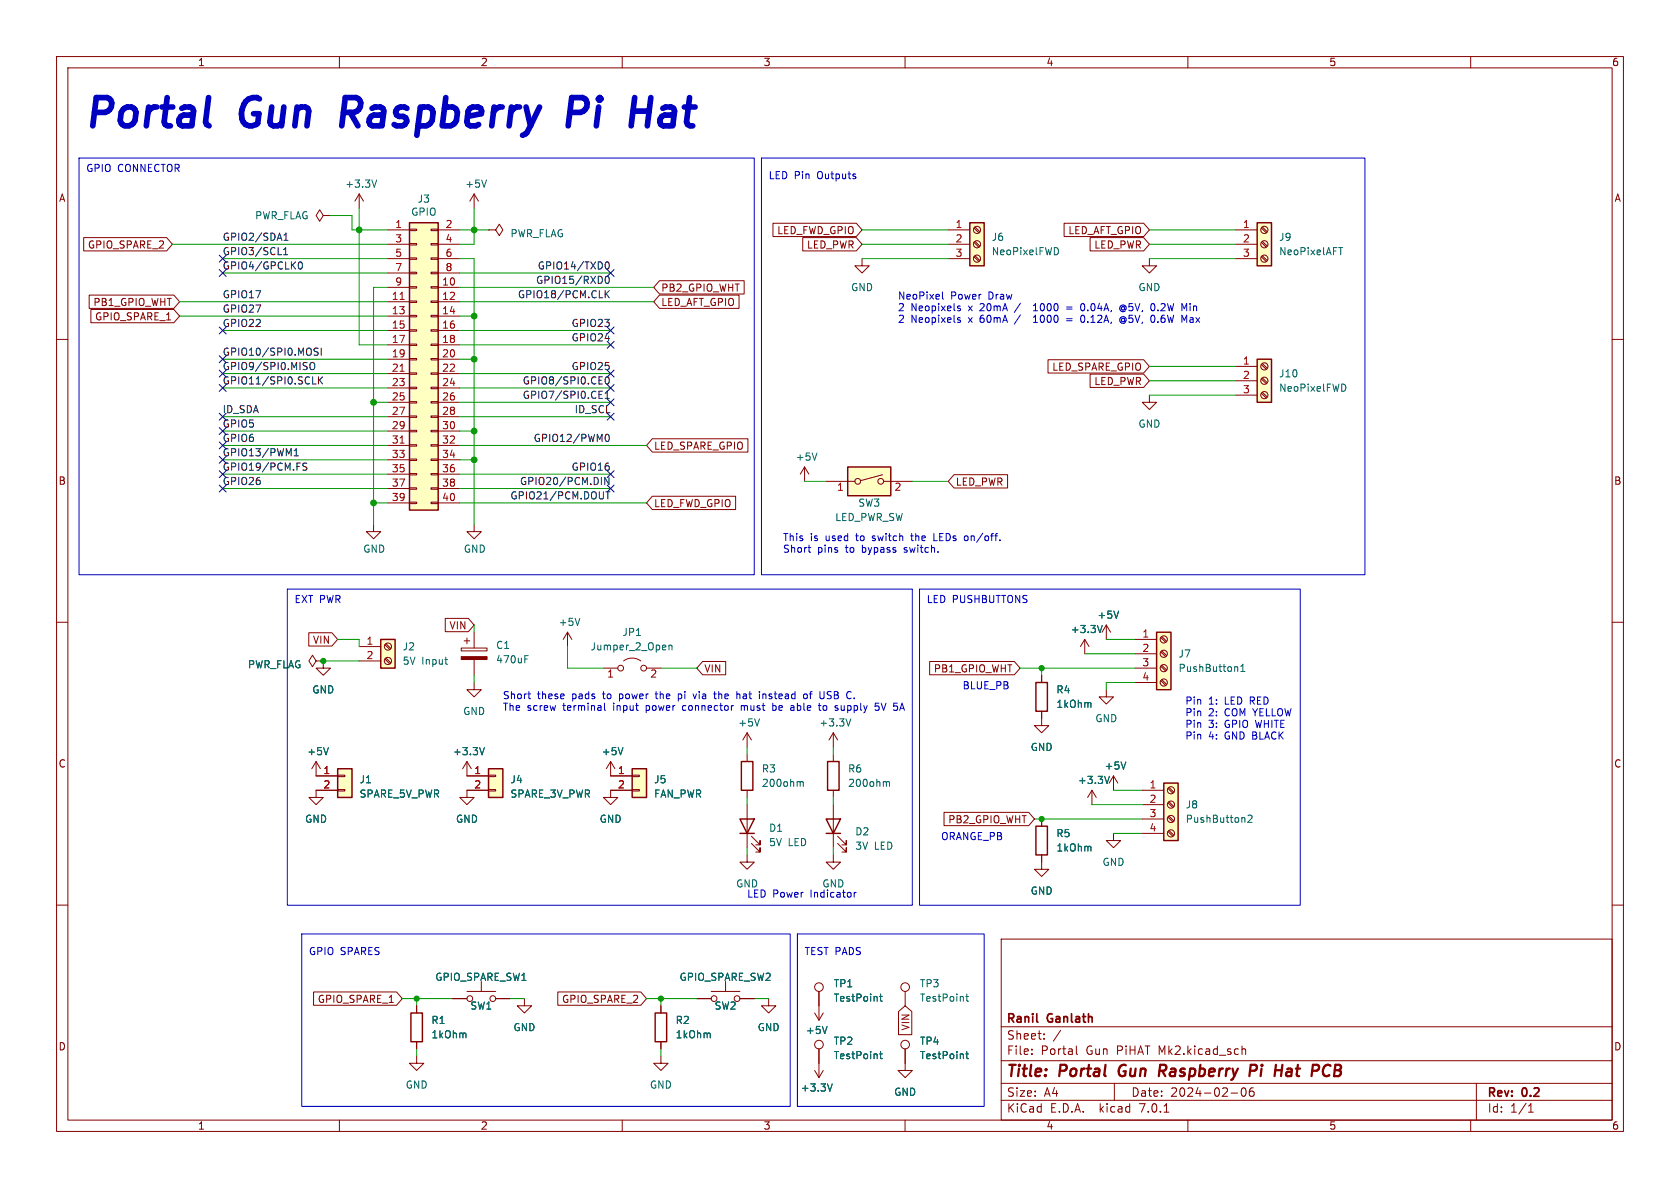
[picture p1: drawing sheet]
<svg xmlns="http://www.w3.org/2000/svg" width="297mm" height="210mm" viewBox="0 0 297 210" stroke-linecap="round" stroke-linejoin="round" font-family="sans-serif">
<g fill="none" stroke="#840000" stroke-width=".18">
<path d="M10 10h277v190h-277zM12 12h273v186h-273zM60 10v2M110 10v2M160 10v2M210 10v2M260 10v2M57.1 38.1l-.6-1-.6 1 .6 1 .6-1h1.3M58.4 38.1h.1M63.5 34.3l-.8 1.3M63.5 34.3v2.5M63.5 34.3l.8 1.3"/>
<path d="M83.8 34.3l-.7 1.3M83.8 34.3v2.5M83.8 34.3l.8 1.3M136.7 39.5h14.7l1 1.1-1 1.2h-14.7zM188.1 39.5h14.1l1 1.1-1 1.2h-14.1zM10 60h2M14.8 42h14.7l1 1.2-1 1.2h-14.7zM15.8 52.2h14.9l1 1.1-1 1.2h-14.9zM16.1 54.7h14.6l1 1.2-1 1.2h-14.6zM68.6 40.6h3.8M68.6 43.2h3.8M68.6 45.7h3.8"/>
<path d="M68.6 50.8h3.8M68.6 53.3h3.8M68.6 55.9h3.8M68.6 58.4h3.8M68.6 48.3h3.8M72.4 58.3h1.3v.2h-1.3zM72.4 55.8h1.3v.2h-1.3zM72.4 53.2h1.3v.3h-1.3zM72.4 50.7h1.3v.2h-1.3zM72.4 48.1h1.3v.3h-1.3zM72.4 45.6h1.3v.2h-1.3zM72.4 43.1h1.3v.2h-1.3z"/>
<path d="M72.4 40.5h1.3v.3h-1.3zM76.2 58.3h1.3v.2h-1.3zM76.2 55.8h1.3v.2h-1.3zM76.2 53.2h1.3v.3h-1.3zM76.2 50.7h1.3v.2h-1.3zM76.2 48.1h1.3v.3h-1.3zM76.2 45.6h1.3v.2h-1.3zM76.2 43.1h1.3v.2h-1.3zM76.2 40.5h1.3v.3h-1.3zM77.5 40.6h3.8M77.5 43.2h3.8M77.5 45.7h3.8"/>
<path d="M77.5 50.8h3.8M77.5 53.3h3.8M77.5 55.9h3.8M77.5 58.4h3.8M77.5 48.3h3.8M86.4 40.6h1.2l.7-1 .6 1-.6 1.1-.7-1.1M86.4 40.6h.1M116.6 52.2h14.1v2.3h-14.1l-1-1.2zM116.6 49.6h15v2.4h-15l-1-1.2zM141.9 42h9.5l1 1.2-1 1.2h-9.5zM152.4 45.7v1.3h1.3l-1.3 1.3-1.3-1.3h1.3M167.6 40.6h3.8"/>
<path d="M167.6 43.2h3.8M167.6 45.7h3.8M172.2 45.4l.9 .8M172.2 42.8l.9 .9M172.2 40.3l.9 .8M172.4 45.2l.8 .9M172.4 42.7l.8 .8M172.4 40.1l.8 .9M192.7 42h9.5l1 1.2-1 1.2h-9.5zM203.2 45.7v1.3h1.3l-1.3 1.3-1.3-1.3h1.3M218.4 40.6h3.8M218.4 43.2h3.8"/>
<path d="M218.4 45.7h3.8M223 45.4l.9 .8M223 42.8l.9 .9M223 40.3l.9 .8M223.2 45.2l.8 .9M223.2 42.7l.8 .8M223.2 40.1l.8 .9M285 60h2M68.6 61h3.8M68.6 63.5h3.8M68.6 66h3.8M68.6 68.6h3.8"/>
<path d="M68.6 71.1h3.8M68.6 73.7h3.8M68.6 76.2h3.8M68.6 78.7h3.8M72.4 78.6h1.3v.3h-1.3zM72.4 76.1h1.3v.2h-1.3zM72.4 73.5h1.3v.3h-1.3zM72.4 71h1.3v.2h-1.3zM72.4 68.5h1.3v.2h-1.3zM72.4 65.9h1.3v.3h-1.3zM72.4 63.4h1.3v.2h-1.3zM72.4 60.8h1.3v.3h-1.3z"/>
<path d="M76.2 78.6h1.3v.3h-1.3zM76.2 76.1h1.3v.2h-1.3zM76.2 73.5h1.3v.3h-1.3zM76.2 71h1.3v.2h-1.3zM76.2 68.5h1.3v.2h-1.3zM76.2 65.9h1.3v.3h-1.3zM76.2 63.4h1.3v.2h-1.3zM76.2 60.8h1.3v.3h-1.3zM77.5 61h3.8M77.5 63.5h3.8M77.5 66h3.8M77.5 68.6h3.8"/>
<path d="M77.5 71.1h3.8M77.5 73.7h3.8M77.5 76.2h3.8M77.5 78.7h3.8M115.3 77.6h16.9v2.3h-16.9l-1-1.2zM185.3 63.6h16.9l1 1.2-1 1.1h-16.9zM192.7 66.1h9.5l1 1.2-1 1.2h-9.5zM203.2 69.9v1.2h1.3l-1.3 1.3-1.3-1.3h1.3M218.4 64.8h3.8M218.4 67.3h3.8M218.4 69.9h3.8M223 69.5l.9 .9"/>
<path d="M223 67l.9 .8M223 64.4l.9 .9M223.2 69.3l.8 .9M223.2 66.8l.8 .8M223.2 64.3l.8 .8M66 92.7v1.3h1.3l-1.3 1.3-1.2-1.3h1.2M68.6 81.3h3.8M68.6 83.8h3.8M68.6 86.4h3.8M68.6 88.9h3.8M72.4 88.8h1.3v.2h-1.3zM72.4 86.2h1.3v.3h-1.3z"/>
<path d="M72.4 83.7h1.3v.2h-1.3zM72.4 81.2h1.3v.2h-1.3zM76.2 88.8h1.3v.2h-1.3zM76.2 86.2h1.3v.3h-1.3zM76.2 83.7h1.3v.2h-1.3zM76.2 81.2h1.3v.2h-1.3zM77.5 81.3h3.8M77.5 83.8h3.8M77.5 86.4h3.8M77.5 88.9h3.8M83.8 92.7v1.3h1.3l-1.3 1.3-1.3-1.3h1.3M115.3 87.7h14.7v2.4h-14.7l-1-1.2z"/>
<path d="M142.2 82.6l-.7 1.2M142.2 82.6v2.5M142.2 82.6l.8 1.2M146 85.1h5.1M156 83.9l-3.9 1.1M156.2 85.1h5.1M168.7 83.9h9.4v2.4h-9.4l-1.1-1.2zM10 110h2M54.6 111.9h4.1l1 1.1-1 1.2h-4.1zM55.9 116.8l-.7-1-.6 1 .6 1.1 .7-1.1h1.2M57.1 116.8h.1M57.1 116.8v1.3h1.3l-1.3 1.3-1.2-1.3h1.2"/>
<path d="M63.5 114.3h3.8M63.5 116.8h3.8M68 116.5l.9 .8M68 114l.9 .8M68.2 116.3l.9 .9M68.2 113.8l.9 .8M78.7 109.3h4.1l1 1.2-1 1.2h-4.1zM81.5 114.6h4.6v.5h-4.6zM82 113.3h1.1M82.5 112.8v1M83.8 111.8v2.8M83.8 116.6v2.8"/>
<path d="M100.3 111.8l-.7 1.2M100.3 111.8v2.5M100.3 111.8l.8 1.2M106.7 118.1h2.5M110.2 116.8a2.54 2.54 0 0 1 3.1 0M114.3 118.1h2.5M124.2 116.9h4.1v2.4h-4.1l-1-1.2zM164.4 116.9h14.9l1 1.2-1 1.2h-14.9zM184.1 119.4v1.3M191.8 113l-.8 1.3M191.8 113v2.6M191.8 113l.7 1.3"/>
<path d="M195.6 110.5l-.8 1.3M195.6 110.5v2.5M195.6 110.5l.7 1.3M200.7 118.1h3.8M200.7 113h3.8M200.7 115.6h3.8M205.2 117.8l.9 .8M205.2 115.2l.9 .9M205.2 112.7l.9 .8M205.4 117.6l.8 .8M205.4 115.1l.8 .8M205.4 112.5l.8 .9"/>
<path d="M285 110h2M55.9 134.6l-.8 1.3M55.9 134.6v2.6h3.8M55.9 134.6l.7 1.3M59.7 139.6h1.3v.2h-1.3zM59.7 137h1.3v.3h-1.3zM59.7 139.7h-3.8v1.3h1.2l-1.2 1.2-1.3-1.2h1.3M82.5 134.6v2.6h3.9M82.5 134.6l-.7 1.3M82.5 134.6l.8 1.3M83.8 120.7v1.2h1.3l-1.3 1.3-1.3-1.3h1.3M86.4 139.6h1.2v.2h-1.2z"/>
<path d="M86.4 137h1.2v.3h-1.2zM86.4 139.7h-3.9v1.3h1.3l-1.3 1.2-1.2-1.2h1.2M107.9 134.6v2.6h3.9M107.9 134.6l-.7 1.3M107.9 134.6l.8 1.3M111.8 139.6h1.2v.2h-1.2zM111.8 137h1.2v.3h-1.2zM111.8 139.7h-3.9v1.3h1.3l-1.3 1.2-1.2-1.2h1.2M132.1 129.5v2.6M132.1 133.4v1.2M132.1 139.7v1.3M132.1 129.5l-.8 1.3"/>
<path d="M132.1 129.5l.7 1.3M147.3 129.5l-.7 1.3M147.3 129.5v2.6M147.3 133.4v1.2M147.3 139.7v1.3M147.3 129.5l.8 1.3M184.1 125.7v2.6h1.3l-1.3 1.2-1.2-1.2h1.2M193 139.7l-.7 1.3M193 139.7v2.5M193 139.7l.8 1.3M195.6 121.9v1.3h1.2l-1.2 1.3-1.3-1.3h1.3M196.8 137.2l-.7 1.2"/>
<path d="M196.8 137.2v2.5M196.8 137.2l.8 1.2M200.7 120.7h3.8M201.9 139.7h3.8M205.2 120.3l.9 .9M205.4 120.1l.8 .9M206.5 139.4l.8 .8M206.7 139.2l.8 .8M10 160h2M132.1 151.1v1.3h1.2l-1.2 1.3-1.3-1.3h1.3M132.1 142.2v7.7M132.8 149.1l1.6 1.5v-.7v.7h-.8"/>
<path d="M132.8 147.8l1.6 1.6v-.8v.8h-.8M147.3 151.1v1.3h1.3l-1.3 1.3-1.3-1.3h1.3M147.3 142.2v7.7M148.1 149.1l1.5 1.5v-.7v.7h-.8M148.1 147.8l1.5 1.6v-.8v.8h-.8M166.9 143.6h15l1 1.2-1 1.2h-15zM184.1 151.1v2.6h1.3l-1.3 1.2-1.2-1.2h1.2M184.1 144.8v1.3M196.8 147.3v1.3h1.3l-1.3 1.3-1.2-1.3h1.2M201.9 142.2h3.8M201.9 144.8h3.8M201.9 147.3h3.8"/>
<path d="M206.5 147l.8 .8M206.5 144.4l.8 .9M206.5 141.9l.8 .8M206.7 146.8l.8 .9M206.7 144.3l.8 .8M206.7 141.7l.8 .9M285 160h2M55.4 175.4h14.7l1 1.1-1 1.2h-14.7zM73.7 177.8v1.3M80 176.5h2.5M82.5 175.3h5.1M85.1 173.5v1.8"/>
<path d="M87.6 176.5h2.6M92.7 176.5v1.3h1.3l-1.3 1.3-1.3-1.3h1.3M98.6 175.4h14.7l1 1.1-1 1.2h-14.7zM116.8 177.8v1.3M123.2 176.5h2.5M125.7 175.3h5.1M128.3 173.5v1.8M130.8 176.5h2.5M135.9 176.5v1.3h1.3l-1.3 1.3-1.3-1.3h1.3M144 179.1l.8 1.2M144.8 175.3v5M145.5 179.1l-.7 1.2"/>
<path d="M158.8 178.8l1.2-1 1.2 1v4.1h-2.4zM160 175.3v2.5M177 166h108v32h-108zM60 198v2M73.7 186.7v1.3h1.2l-1.2 1.2-1.3-1.2h1.3M73.7 184.2v1.2M110 198v2M116.8 186.7v1.3h1.3l-1.3 1.2-1.2-1.2h1.2M116.8 184.2v1.2M144 189.2l.8 1.3M144.8 185.4v5.1M145.5 189.2l-.7 1.3"/>
<path d="M160 198v2M160 185.4v3.8h1.3l-1.3 1.3-1.3-1.3h1.3M177 194.5h108M177 191.5h108M177 187.5h108M177 181.5h108M182.4 186.3v.1M182.4 185.5v.1M184.6 183.6v.1M184.6 182.8v.1M190.3 184.9v1.3l.2 .2M197 191.5v3"/>
<path d="M205.8 196.6h.8M210 198v2M217.6 193.2h1.2M219.6 184.9v1.5M219.6 185.5l.2-.1 .3 .1 .1 .9M219.6 192.4a1 1 0 0 0 .2 1.4 .81 .81 0 0 0 .6-.6 .81 .81 0 0 0-.3-.8M221.6 192.3a.59 .59 0 0 0-.7 .6v.6l.1 .2 .4 .1 .2-.1 .1-.5-.1-.3h-.5l-.2 .3M260 198v2M261 191.5v6.5M270.2 196.6h.9M270.2 195.5l.4-.4v1.5"/>
<circle cx="172.7" cy="45.7" r=".63"/>
<circle cx="172.7" cy="40.6" r=".63"/>
<circle cx="172.7" cy="43.2" r=".63"/>
<circle cx="223.5" cy="43.2" r=".63"/>
<circle cx="223.5" cy="40.6" r=".63"/>
<circle cx="223.5" cy="45.7" r=".63"/>
<circle cx="223.5" cy="69.8" r=".63"/>
<circle cx="223.5" cy="67.3" r=".63"/>
<circle cx="223.5" cy="64.8" r=".63"/>
<circle cx="151.6" cy="85.1" r=".51"/>
<circle cx="155.7" cy="85.1" r=".51"/>
<circle cx="68.6" cy="116.8" r=".63"/>
<circle cx="68.6" cy="114.3" r=".63"/>
<circle cx="109.7" cy="118.1" r=".51"/>
<circle cx="113.8" cy="118.1" r=".51"/>
<circle cx="205.7" cy="118.1" r=".63"/>
<circle cx="205.7" cy="113" r=".63"/>
<circle cx="205.7" cy="115.6" r=".63"/>
<circle cx="205.7" cy="120.6" r=".63"/>
<circle cx="207" cy="139.7" r=".63"/>
<circle cx="207" cy="147.3" r=".63"/>
<circle cx="207" cy="142.2" r=".63"/>
<circle cx="207" cy="144.8" r=".63"/>
<circle cx="83.1" cy="176.5" r=".51"/>
<circle cx="87.1" cy="176.5" r=".51"/>
<circle cx="126.2" cy="176.5" r=".51"/>
<circle cx="130.3" cy="176.5" r=".51"/>
<circle cx="144.8" cy="174.5" r=".76"/>
<circle cx="160" cy="174.5" r=".76"/>
<circle cx="144.8" cy="184.7" r=".76"/>
<circle cx="160" cy="184.7" r=".76"/>
</g>
<path d="M197.9 188.7a1.38 1.38 0 0 0 0 1.2M205 189.3h.7M205.9 188.2h-.8l-.2 2M221.1 188.2l1 .1M222.1 189.1l-.3 .2h-.8M226.7 188.2l-.2 2M234.4 188.3a1.11 1.11 0 0 0 0 1.9" fill="none" stroke="#840000" stroke-width=".4"/>
<g fill="#ffffc2" stroke="#ffffc2" stroke-width=".18">
<path d="M222.2 63.5h2.6v7.6h-2.6z"/>
<path d="M171.4 39.4h2.6v7.6h-2.6z"/>
<path d="M149.9 82.6h7.6v5h-7.6z"/>
<path d="M86.4 135.9h2.5v5.1h-2.5z"/>
<path d="M67.3 113h2.5v5.1h-2.5z"/>
<path d="M222.2 39.4h2.6v7.6h-2.6z"/>
<path d="M72.4 39.4h5.1v50.8h-5.1z"/>
<path d="M59.7 135.9h2.5v5.1h-2.5z"/>
<path d="M111.8 135.9h2.5v5.1h-2.5z"/>
<path d="M205.7 138.4h2.6v10.2h-2.6z"/>
<path d="M204.5 111.8h2.5v10.1h-2.5z"/>
</g>
<g fill="none" stroke="#840000" stroke-width=".25">
<path d="M72.4 39.4h5.1v50.8h-5.1zM171.4 39.4h2.6v7.6h-2.6zM222.2 39.4h2.6v7.6h-2.6zM222.2 63.5h2.6v7.6h-2.6zM149.9 82.6h7.6v5h-7.6zM67.3 113h2.5v5.1h-2.5zM204.5 111.8h2.5v10.1h-2.5zM59.7 135.9h2.5v5.1h-2.5zM86.4 135.9h2.5v5.1h-2.5zM111.8 135.9h2.5v5.1h-2.5zM131.1 134.6h2v5.1h-2zM146.3 134.6h2v5.1h-2z"/>
<path d="M183.1 120.7h2.1v5h-2.1zM205.7 138.4h2.6v10.2h-2.6zM130.8 144.8h2.5l-1.2 2.5zM130.8 147.3h2.5M146 144.8h2.6l-1.3 2.5zM146 147.3h2.6M183.1 146.1h2.1v5h-2.1zM72.6 179.1h2.1v5.1h-2.1zM115.8 179.1h2.1v5.1h-2.1z"/>
</g>
<g fill="none" stroke="#006464" stroke-width=".18">
<path d="M66.6 31.8l-.4 1.3M86 31.8l-.4 1.3M186.9 43.8l.2 .5-.2 .7M236.7 43.8h.7M237.7 68l.2 .4-.2 .7M144.4 80.1l-.4 1.3M78.6 116.6h.5M79 117.4h.1M92.8 115.9h.6M102.5 109.3l-.4 1.3M118.3 114v.9M118.3 114.2l.1-.2 .3 .1 .1 .8"/>
<path d="M194.9 110.6l-.5 1.2M197.8 108l-.5 1.3M218.6 117.9l.2 .1v.7M219.4 118.7h.7M219.4 117.8l.3-.4v1.3M58.1 132.2l-.5 1.2M85.6 132.2l-.4 1.2M110.1 132.2l-.4 1.2M134.3 127.1l-.5 1.2M141.5 138.4l.1-.2h.3l.1 .8M150.4 127.1l-.4 1.2M156.7 138.4l.2-.2h.3v.8"/>
<path d="M196.1 137.2l-.4 1.3M199 134.7l-.4 1.3M220.6 144.2l.5-.1 .3 .4-.8 .9h.8M155.5 176.1h.5M155.7 175.7v1.1l.3 .2M170.7 176.1h.5M170.9 175.7v1.1l.3 .2M146.2 181.4l-.4 1.3M147.1 191.6l-.4 1.3M155.5 186.3h.5M155.7 185.9v1.1l.3 .2M170.7 186.3h.5"/>
<path d="M170.9 185.9v1.1l.3 .2"/>
</g>
<path d="M81.5 116.1h4.6v.5h-4.6z" fill="#840000" stroke="#840000" stroke-width=".18"/>
<path d="M70.7 52.9h.8M70.7 65.6h.8M70.7 78.3h.8" fill="none" stroke="#a90000" stroke-width=".18"/>
<g fill="none" stroke="#0f0f0f" stroke-width=".18">
<path d="M50.1 45h.8M50.1 44.1l.4-.3v1.2M50.2 42.5h.7M50.2 41.6l.4-.4v1.3M52.8 46.5l.2-.2a.68 .68 0 0 1 .5 .6 .68 .68 0 0 1-.5 .7l-.2-.3M107 51.4v1.2M107.1 46.4l.2-.1a.68 .68 0 0 1 .4 .6 .68 .68 0 0 1-.4 .7l-.2-.2-.1-.3zM107.1 49l.2-.2a.68 .68 0 0 1 .4 .7 .68 .68 0 0 1-.4 .6l-.2-.1-.1-.4zM107.2 51.9l.5 .7M107.7 51.4l-.7 .7M52 79.7l.4-.4v1.3M54.9 64.3l.2-.2a.43 .43 0 0 1 .5 .4v.4a.42 .42 0 0 1-.4 .5 .42 .42 0 0 1-.4-.5z"/>
<path d="M55.3 67.9h.6M55.5 61.9l.7 .5-.2 .4-.5-.1M56.2 61.6l-.4-.1-.3 .3M56.3 66.6v1.3M56.5 67.2l.5 .7M56.8 61.5v1.3M57 66.6l-.7 .7M105.9 67.9h.6M105.9 66.6h.6M105.9 69.8h.4M105.9 70.4h.6M105.9 69.2h.6"/>
<path d="M107 70.4h.7M107 69.5l.3-.3v1.2M107.1 66.7l.2-.1a.68 .68 0 0 1 .4 .6 .68 .68 0 0 1-.4 .7l-.2-.1-.1-.4zM107.1 76.9l.2-.1a.68 .68 0 0 1 .4 .6 .68 .68 0 0 1-.4 .6l-.2-.1-.1-.3zM52 80.6h.7M54.2 81.9h-.4l-.2 .1v.3l.5 .3 .1 .3-.2 .2h-.5M107.1 86.9h.7M107.5 86.9v1.3M107.6 84.4v1.3l-.7-1.3v1.3"/>
</g>
<g fill="none" stroke="#0000c2" stroke-width=".18">
<path d="M14 27.9h119.3v73.7h-119.3zM134.6 27.9h106.7v73.7h-106.7zM151.3 31.2v.3M166.6 51.6v1.1l.2 .2M169.3 54.5l.5 .1v.2l-.2 .1h-.3M169.3 56.5l.5 .1v.2l-.2 .2-.3-.1M169.3 54.2h.5M169.3 56.2h.5M182.7 54.9h.7M182.7 57h.7M182.8 54h-.1M182.8 56l-.1 .1"/>
<path d="M188.6 54.3h.9M188.6 54.6h.9M188.6 56.3h.9M188.6 56.7h.9M191.3 53.7a.79 .79 0 0 0 0 1.2M191.3 55.7a.79 .79 0 0 0 0 1.3M198.5 54.2l-.3 .3 .3 .3M198.5 56.3l-.3 .2 .3 .4M198.5 53.9a.6 .6 0 0 0-.6 .6 .6 .6 0 0 0 .6 .6M198.5 56a.6 .6 0 0 0-.6 .6 .6 .6 0 0 0 .6 .6M208.9 53.7l.5 .9 .4-.9M208.9 55.7l.5 .9 .4-.9"/>
<path d="M142.8 96.8h.5M143.2 97.6h.1M170.6 94.8l-.1 .2 .1 .5M176.8 95.5v.1M50.8 104.1h110.5v55.9h-110.5zM162.6 104.1h67.3v55.9h-67.3zM93.3 122.7h.5M93.7 123.5h.1M106.9 124.3v1.1l.1 .2M122.5 122.7l.3 .8M126.2 122.7h.4M126.3 122.2v1.1l.2 .2"/>
<path d="M129.7 124.7l-.3 .1M130.3 122.2v1.3M130.6 122.7l-.3 .1M134.3 122.2v.2M134.3 122.7v.8M136.6 124.3v1.3M136.6 125.5l.1 .1M136.7 124.7l-.1 .1M140.2 124.7l-.4 .1M140.2 125.1h-.3l-.1 .2v.2l.4 .1M142.7 122.8l-.4-.1-.2 .2 .1 .6h.3l.2-.1M144.7 124.7h.4"/>
<path d="M144.8 124.3v1.1l.3 .2M145.7 122.2v1.1l-.1 .2h-.4M147.6 125.5h.5M147.7 124.8h.4M147.7 125.1l.4 .1M150.2 122.2l.3 .2M150.5 123.4l-.3 .1M154.7 125.5l.2 .1 .4-.1M155.4 124.3h-.6l-.1 .6 .2-.1h.4M151 157.7v.9M151.4 157.7l-.4 .3M53.3 165.1h86.4v30.5h-86.4z"/>
<path d="M141 165.1h33v30.5h-33z"/>
</g>
<path d="M100.7 19.9h2M103 17.2h-1.9l-.7 5M111.9 19.6h2.9M115.1 17.2l-.7 5" fill="none" stroke="#0000c2" stroke-width="1"/>
<g fill="none" stroke="#009600" stroke-width=".18">
<path d="M58.4 38.1h3.8v2.5h6.4M63.5 36.8v24.2h5.1M83.8 36.8v6.4h-2.5M30.5 43.2h38.1M31.7 53.3h36.9M31.7 55.9h36.9M39.4 45.7h29.2M39.4 48.3h29.2M39.4 58.4h29.2M68.6 50.8h-2.6v41.9M81.3 40.6h5.1M81.3 45.7h2.5v47"/>
<path d="M81.3 53.3h34.3M81.3 50.8h34.3M81.3 55.9h2.5M81.3 48.3h26.6M81.3 58.4h26.6M152.4 40.6h15.2M152.4 45.7h15.2M152.4 43.2h15.2M203.2 40.6h15.2M203.2 45.7h15.2M203.2 43.2h15.2M39.4 63.5h29.2"/>
<path d="M39.4 76.2h29.2M39.4 73.7h29.2M39.4 66h29.2M39.4 78.7h29.2M39.4 68.6h29.2M66 71.1h2.6M81.3 63.5h2.5M81.3 76.2h2.5M81.3 71.1h26.6M81.3 73.7h26.6M81.3 66h26.6M81.3 78.7h33"/>
<path d="M81.3 68.6h26.6M81.3 61h26.6M203.2 67.3h15.2M203.2 64.8h15.2M203.2 69.9h15.2M39.4 83.8h29.2M39.4 86.4h29.2M39.4 81.3h29.2M66 88.9h2.6M81.3 83.8h26.6M81.3 88.9h33M81.3 86.4h26.6"/>
<path d="M81.3 81.3h2.5M142.2 85.1h3.8M161.3 85.1h6.3M57.1 116.8h6.4M59.7 113h3.8v1.3M83.8 110.5v1.3M83.8 119.4v1.3M100.3 114.3v3.8h6.4M116.8 118.1h6.4M180.3 118.1h20.4M184.1 118.1v1.3M191.8 115.6h8.9"/>
<path d="M195.6 113h5.1M132.1 132.1v1.3M147.3 132.1v1.3M196.8 139.7h5.1M200.7 120.7h-5.1v1.2M132.1 141v1.2M132.1 149.9v1.2M147.3 141v1.2M147.3 149.9v1.2M182.9 144.8h19M193 142.2h8.9M196.8 147.3h5.1"/>
<path d="M71.1 176.5h8.9M73.7 176.5v1.3M90.2 176.5h2.5M114.3 176.5h8.9M116.8 176.5v1.3M133.3 176.5h2.6M73.7 185.4v1.3M116.8 185.4v1.3"/>
</g>
<g fill="none" stroke="#000084" stroke-width=".18">
<path d="M38.8 45.1l1.2 1.2M38.8 57.8l1.2 1.2M38.8 47.7l1.2 1.2M40 45.1l-1.2 1.2M40 57.8l-1.2 1.2M40 47.7l-1.2 1.2M107.3 47.7l1.3 1.2M107.3 57.8l1.3 1.2M108.6 47.7l-1.3 1.2M108.6 57.8l-1.3 1.2M38.8 62.9l1.2 1.2M38.8 68l1.2 1.2"/>
<path d="M38.8 65.4l1.2 1.2M38.8 75.6l1.2 1.2M38.8 73.1l1.2 1.2M38.8 78.1l1.2 1.2M40 62.9l-1.2 1.2M40 68l-1.2 1.2M40 65.4l-1.2 1.2M40 75.6l-1.2 1.2M40 73.1l-1.2 1.2M40 78.1l-1.2 1.2M107.3 68l1.3 1.2M107.3 65.4l1.3 1.2"/>
<path d="M107.3 73.1l1.3 1.2M107.3 60.4l1.3 1.2M107.3 70.5l1.3 1.2M108.6 68l-1.3 1.2M108.6 65.4l-1.3 1.2M108.6 73.1l-1.3 1.2M108.6 60.4l-1.3 1.2M108.6 70.5l-1.3 1.2M38.8 85.8l1.2 1.2M38.8 80.7l1.2 1.2M38.8 83.2l1.2 1.2M40 85.8l-1.2 1.2"/>
<path d="M40 80.7l-1.2 1.2M40 83.2l-1.2 1.2M107.3 85.8l1.3 1.2M107.3 83.2l1.3 1.2M108.6 85.8l-1.3 1.2M108.6 83.2l-1.3 1.2"/>
</g>
<g fill="#009600" stroke="#009600" stroke-width=".18">
<circle cx="57.1" cy="116.8" r=".46"/>
<circle cx="66" cy="71.1" r=".51"/>
<circle cx="83.8" cy="76.2" r=".51"/>
<circle cx="83.8" cy="81.3" r=".51"/>
<circle cx="83.8" cy="55.9" r=".51"/>
<circle cx="83.8" cy="63.5" r=".51"/>
<circle cx="66" cy="88.9" r=".51"/>
<circle cx="63.5" cy="40.6" r=".51"/>
<circle cx="83.8" cy="40.6" r=".51"/>
<circle cx="184.1" cy="118.1" r=".46"/>
<circle cx="184.1" cy="144.8" r=".46"/>
<circle cx="116.8" cy="176.5" r=".46"/>
<circle cx="73.7" cy="176.5" r=".46"/>
</g>
<g font-size="7" fill="#0000c2">
<text x="15.2" y="22.9">Portal</text>
<text x="43" y="22.9">Gun</text>
<text x="62.3" y="22.9">Raspberry</text>
<text x="103.8" y="22.9">Pi</text>
<text x="116.4" y="22.9">Hat</text>
</g>
<g font-size="2.8" fill="#840000">
<text x="178" y="190.8">Title:</text>
<text x="187.4" y="190.8">Portal</text>
<text x="198.5" y="190.8">Gun</text>
<text x="206.2" y="190.8">Raspberry</text>
<text x="222.8" y="190.8">Pi</text>
<text x="227.9" y="190.8">Hat</text>
<text x="235" y="190.8">PCB</text>
</g>
<g font-size="2.1" fill="#840000">
<text x="178" y="183.9">Sheet:</text>
<text x="178" y="181.1">Ranil</text>
<text x="185.3" y="181.1">Ganlath</text>
<text x="186.2" y="183.9">/</text>
<text x="178" y="186.6">File:</text>
<text x="184" y="186.6">Portal</text>
<text x="192" y="186.6">Gun</text>
<text x="197.5" y="186.6">PiHAT Mk2.kicad_sch</text>
<text x="178" y="196.8">KiCad</text>
<text x="178" y="194">Size:</text>
<text x="184.6" y="194">A4</text>
<text x="185.7" y="196.8">E.D.A.</text>
<text x="194.4" y="196.8">kicad</text>
<text x="200" y="194">Date:</text>
<text x="201.5" y="196.8">7.0.1</text>
<text x="206.9" y="194">2024-02-06</text>
<text x="263" y="194.2">Rev:</text>
<text x="263" y="196.8">Id:</text>
<text x="267" y="196.8">1/1</text>
<text x="269.2" y="194.2">0.2</text>
</g>
<g font-size="1.8" fill="#840000">
<text x="35" y="11.8">1</text>
<text x="85" y="11.8">2</text>
<text x="135" y="11.8">3</text>
<text x="185" y="11.8">4</text>
<text x="235" y="11.8">5</text>
<text x="285" y="11.8">6</text>
<text x="10.4" y="35.8">A</text>
<text x="285.4" y="35.8">A</text>
<text x="137.3" y="41.6">LED_FWD_GPIO</text>
<text x="188.7" y="41.6">LED_AFT_GPIO</text>
<text x="15.4" y="44.1">GPIO_SPARE_2</text>
<text x="142.5" y="44.1">LED_PWR</text>
<text x="193.3" y="44.1">LED_PWR</text>
<text x="116.9" y="51.7">PB2_GPIO_WHT</text>
<text x="16.4" y="54.3">PB1_GPIO_WHT</text>
<text x="16.7" y="56.8">GPIO_SPARE_1</text>
<text x="116.9" y="54.3">LED_AFT_GPIO</text>
<text x="185.9" y="65.7">LED_SPARE_GPIO</text>
<text x="193.3" y="68.2">LED_PWR</text>
<text x="115.6" y="79.7">LED_SPARE_GPIO</text>
<text x="10.3" y="85.8">B</text>
<text x="115.6" y="89.8">LED_FWD_GPIO</text>
<text x="169" y="86">LED_PWR</text>
<text x="285.3" y="85.8">B</text>
<text x="55.2" y="113.9">VIN</text>
<text x="79.3" y="111.4">VIN</text>
<text x="124.5" y="119">VIN</text>
<text x="165" y="119">PB1_GPIO_WHT</text>
<text x="10.3" y="135.8">C</text>
<text x="285.3" y="135.8">C</text>
<text x="167.5" y="145.7">PB2_GPIO_WHT</text>
<text x="56.1" y="177.4">GPIO_SPARE_1</text>
<text x="99.2" y="177.4">GPIO_SPARE_2</text>
<text x="10.3" y="185.8">D</text>
<text x="160.9" y="182.3" transform="rotate(-90 160.9 182.3)">VIN</text>
<text x="285.3" y="185.8">D</text>
<text x="35" y="199.8">1</text>
<text x="85" y="199.8">2</text>
<text x="135" y="199.8">3</text>
<text x="185" y="199.8">4</text>
<text x="235" y="199.8">5</text>
<text x="285" y="199.8">6</text>
</g>
<g font-size="1.8" fill="#0000c2">
<text x="15.2" y="30.5">GPIO CONNECTOR</text>
<text x="135.9" y="31.8">LED Pin</text>
<text x="144.6" y="31.8">Outputs</text>
<text x="158.7" y="53">NeoPixel</text>
<text x="168.1" y="53">Power</text>
<text x="174.8" y="53">Draw</text>
<text x="158.7" y="55.1">2</text>
<text x="158.7" y="57.2">2</text>
<text x="161.1" y="55.1">Neopixels</text>
<text x="161.1" y="57.2">Neopixels</text>
<text x="171.3" y="55.1">x</text>
<text x="171.3" y="57.2">x</text>
<text x="173.4" y="55.1">20mA</text>
<text x="173.4" y="57.2">60mA</text>
<text x="179.7" y="55.1">/</text>
<text x="179.7" y="57.2">/</text>
<text x="183.2" y="55.1">1000</text>
<text x="183.2" y="57.2">1000</text>
<text x="191.8" y="55.1">0.04A,</text>
<text x="191.8" y="57.2">0.12A,</text>
<text x="198.8" y="55.1">@5V, 0.2W</text>
<text x="198.8" y="57.2">@5V, 0.6W</text>
<text x="210" y="55.1">Min</text>
<text x="210" y="57.2">Max</text>
<text x="138.4" y="95.7">This</text>
<text x="143.3" y="95.7">is</text>
<text x="146" y="95.7">used</text>
<text x="151.5" y="95.7">to</text>
<text x="154.5" y="95.7">switch</text>
<text x="161.5" y="95.7">the</text>
<text x="165.6" y="95.7">LEDs</text>
<text x="171.1" y="95.7">on/off.</text>
<text x="138.4" y="97.8">Short</text>
<text x="144.5" y="97.8">pins</text>
<text x="149.6" y="97.8">to</text>
<text x="152.5" y="97.8">bypass</text>
<text x="160.1" y="97.8">switch.</text>
<text x="52.1" y="106.7">EXT PWR</text>
<text x="163.8" y="106.7">LED PUSHBUTTONS</text>
<text x="88.9" y="123.7">Short</text>
<text x="88.9" y="125.7">The</text>
<text x="93.2" y="125.7">screw</text>
<text x="95" y="123.7">these</text>
<text x="99.6" y="125.7">terminal</text>
<text x="101.2" y="123.7">pads</text>
<text x="106.8" y="123.7">to</text>
<text x="108.6" y="125.7">input</text>
<text x="109.7" y="123.7">power</text>
<text x="114.4" y="125.7">power</text>
<text x="116.3" y="123.7">the</text>
<text x="120.4" y="123.7">pi</text>
<text x="121" y="125.7">connector</text>
<text x="123.2" y="123.7">via</text>
<text x="127" y="123.7">the</text>
<text x="131.1" y="123.7">hat</text>
<text x="131.5" y="125.7">must</text>
<text x="135.2" y="123.7">instead</text>
<text x="137.2" y="125.7">be</text>
<text x="140.5" y="125.7">able</text>
<text x="143.2" y="123.7">of</text>
<text x="145.7" y="125.7">to</text>
<text x="146.2" y="123.7">USB</text>
<text x="148.6" y="125.7">supply</text>
<text x="151.1" y="123.7">C.</text>
<text x="155.9" y="125.7">5V 5A</text>
<text x="170.2" y="121.9">BLUE_PB</text>
<text x="209.5" y="124.6">Pin</text>
<text x="213.7" y="124.6">1:</text>
<text x="216.6" y="124.6">LED RED</text>
<text x="209.5" y="126.7">Pin</text>
<text x="209.5" y="128.8">Pin</text>
<text x="209.5" y="130.8">Pin</text>
<text x="213.7" y="126.7">2:</text>
<text x="213.7" y="128.8">3:</text>
<text x="213.7" y="130.8">4:</text>
<text x="216.6" y="126.7">COM YELLOW</text>
<text x="216.6" y="128.8">GPIO WHITE</text>
<text x="216.6" y="130.8">GND BLACK</text>
<text x="166.4" y="148.6">ORANGE_PB</text>
<text x="130.1" y="157">GND</text>
<text x="132.1" y="158.8">LED Power</text>
<text x="143.3" y="158.8">Indicator</text>
<text x="145.3" y="157">GND</text>
<text x="54.6" y="168.9">GPIO SPARES</text>
<text x="142.2" y="168.9">TEST PADS</text>
</g>
<g font-size="1.8" fill="#006464">
<text x="61" y="33.3">+3.3V</text>
<text x="73.8" y="36">J3</text>
<text x="82.2" y="33.3">+5V</text>
<text x="45" y="38.9">PWR_FLAG</text>
<text x="72.6" y="38.3">GPIO</text>
<text x="90.2" y="42.1">PWR_FLAG</text>
<text x="175.3" y="42.7">J6</text>
<text x="175.3" y="45.3">NeoPixelFWD</text>
<text x="226.1" y="42.7">J9</text>
<text x="226.1" y="45.3">NeoPixelAFT</text>
<text x="150.4" y="51.6">GND</text>
<text x="201.2" y="51.6">GND</text>
<text x="226.1" y="66.9">J10</text>
<text x="226.1" y="69.4">NeoPixelFWD</text>
<text x="201.2" y="75.8">GND</text>
<text x="140.6" y="81.6">+5V</text>
<text x="151.7" y="89.7">SW3</text>
<text x="147.6" y="92.3">LED_PWR_SW</text>
<text x="64.2" y="97.9">GND</text>
<text x="81.9" y="97.9">GND</text>
<text x="98.7" y="110.8">+5V</text>
<text x="110" y="112.6">JP1</text>
<text x="189.2" y="112.1">+3.3V</text>
<text x="193.9" y="109.5">+5V</text>
<text x="43.8" y="118.3">PWR_FLAG</text>
<text x="71.1" y="115.1">J2</text>
<text x="71.1" y="117.7">5V Input</text>
<text x="87.6" y="114.9">C1</text>
<text x="87.6" y="117.4">470uF</text>
<text x="104.3" y="115.1">Jumper_2_Open</text>
<text x="208.3" y="116.4">J7</text>
<text x="208.3" y="118.9">PushButton1</text>
<text x="55.2" y="122.7">GND</text>
<text x="186.7" y="122.7">R4</text>
<text x="186.7" y="125.3">1kOhm</text>
<text x="81.8" y="126.6">GND</text>
<text x="130.4" y="128.6">+5V</text>
<text x="144.8" y="128.6">+3.3V</text>
<text x="193.6" y="127.8">GND</text>
<text x="54.2" y="133.7">+5V</text>
<text x="80" y="133.7">+3.3V</text>
<text x="106.3" y="133.7">+5V</text>
<text x="134.6" y="136.7">R3</text>
<text x="149.9" y="136.7">R6</text>
<text x="182.2" y="132.9">GND</text>
<text x="195.2" y="136.2">+5V</text>
<text x="63.5" y="138.6">J1</text>
<text x="63.5" y="141.2">SPARE_5V_PWR</text>
<text x="90.2" y="138.6">J4</text>
<text x="90.2" y="141.2">SPARE_3V_PWR</text>
<text x="115.6" y="138.6">J5</text>
<text x="115.6" y="141.2">FAN_PWR</text>
<text x="134.6" y="139.3">200ohm</text>
<text x="149.9" y="139.3">200ohm</text>
<text x="190.5" y="138.7">+3.3V</text>
<text x="209.6" y="143.1">J8</text>
<text x="53.9" y="145.6">GND</text>
<text x="80.6" y="145.6">GND</text>
<text x="106" y="145.6">GND</text>
<text x="135.9" y="147.2">D1</text>
<text x="135.9" y="149.7">5V LED</text>
<text x="151.1" y="147.8">D2</text>
<text x="186.7" y="148.1">R5</text>
<text x="209.6" y="145.6">PushButton2</text>
<text x="151.1" y="150.4">3V LED</text>
<text x="186.7" y="150.7">1kOhm</text>
<text x="194.9" y="153.2">GND</text>
<text x="182.2" y="158.3">GND</text>
<text x="76.9" y="173.5">GPIO_SPARE_SW1</text>
<text x="120.1" y="173.5">GPIO_SPARE_SW2</text>
<text x="83.1" y="178.6">SW1</text>
<text x="126.3" y="178.6">SW2</text>
<text x="147.3" y="174.7">TP1</text>
<text x="147.3" y="177.2">TestPoint</text>
<text x="162.6" y="174.7">TP3</text>
<text x="162.6" y="177.2">TestPoint</text>
<text x="76.2" y="181.2">R1</text>
<text x="76.2" y="183.7">1kOhm</text>
<text x="90.7" y="182.4">GND</text>
<text x="119.4" y="181.2">R2</text>
<text x="119.4" y="183.7">1kOhm</text>
<text x="133.9" y="182.4">GND</text>
<text x="142.4" y="182.9">+5V</text>
<text x="147.3" y="184.8">TP2</text>
<text x="162.6" y="184.8">TP4</text>
<text x="147.3" y="187.4">TestPoint</text>
<text x="162.6" y="187.4">TestPoint</text>
<text x="71.7" y="192.6">GND</text>
<text x="114.8" y="192.6">GND</text>
<text x="141.5" y="193.1">+3.3V</text>
<text x="158" y="193.9">GND</text>
</g>
<g font-size="1.8" fill="#a90000">
<text x="69.8" y="40.4">1</text>
<text x="78.7" y="40.4">2</text>
<text x="168.9" y="40.4">1</text>
<text x="219.7" y="40.4">1</text>
<text x="69.8" y="42.9">3</text>
<text x="69.8" y="45.5">5</text>
<text x="78.7" y="42.9">4</text>
<text x="78.7" y="45.5">6</text>
<text x="168.9" y="42.9">2</text>
<text x="168.9" y="45.5">3</text>
<text x="219.7" y="42.9">2</text>
<text x="219.7" y="45.5">3</text>
<text x="69.2" y="53.1">11</text>
<text x="69.8" y="48">7</text>
<text x="69.8" y="50.5">9</text>
<text x="78.1" y="50.5">10</text>
<text x="78.1" y="53.1">12</text>
<text x="78.7" y="48">8</text>
<text x="69.2" y="55.6">13</text>
<text x="69.2" y="58.2">15</text>
<text x="78.1" y="55.6">14</text>
<text x="78.1" y="58.2">16</text>
<text x="69.2" y="60.7">17</text>
<text x="69.2" y="63.2">19</text>
<text x="69.2" y="65.8">21</text>
<text x="78.1" y="60.7">18</text>
<text x="78.1" y="63.2">20</text>
<text x="78.1" y="65.8">22</text>
<text x="219.7" y="64.5">1</text>
<text x="69.2" y="68.3">23</text>
<text x="69.2" y="70.9">25</text>
<text x="78.1" y="68.3">24</text>
<text x="78.1" y="70.9">26</text>
<text x="219.7" y="67.1">2</text>
<text x="219.7" y="69.6">3</text>
<text x="69.2" y="73.4">27</text>
<text x="69.2" y="75.9">29</text>
<text x="78.1" y="73.4">28</text>
<text x="78.1" y="75.9">30</text>
<text x="69.2" y="78.5">31</text>
<text x="69.2" y="81">33</text>
<text x="69.2" y="83.6">35</text>
<text x="78.1" y="78.5">32</text>
<text x="78.1" y="81">34</text>
<text x="78.1" y="83.6">36</text>
<text x="69.2" y="86.1">37</text>
<text x="69.2" y="88.6">39</text>
<text x="78.1" y="86.1">38</text>
<text x="78.1" y="88.6">40</text>
<text x="147.9" y="87">1</text>
<text x="158.1" y="87">2</text>
<text x="201.9" y="112.8">1</text>
<text x="64.7" y="114">1</text>
<text x="64.7" y="116.6">2</text>
<text x="201.9" y="115.3">2</text>
<text x="201.9" y="117.9">3</text>
<text x="107.3" y="120">1</text>
<text x="114.9" y="120">2</text>
<text x="201.9" y="120.4">4</text>
<text x="57.1" y="136.9">1</text>
<text x="83.8" y="136.9">1</text>
<text x="109.2" y="136.9">1</text>
<text x="57.1" y="139.4">2</text>
<text x="83.8" y="139.4">2</text>
<text x="109.2" y="139.4">2</text>
<text x="203.2" y="139.4">1</text>
<text x="203.2" y="142">2</text>
<text x="203.2" y="144.5">3</text>
<text x="203.2" y="147.1">4</text>
</g>
<g font-size="1.8" fill="#0f0f0f">
<text x="39.4" y="42.6">GPIO2/SDA1</text>
<text x="39.4" y="47.7">GPIO4/GPCLK0</text>
<text x="39.4" y="45.2">GPIO3/SCL1</text>
<text x="94.9" y="47.7">GPIO14/TXD0</text>
<text x="39.4" y="52.8">GPIO17</text>
<text x="91.4" y="52.8">GPIO18/PCM.CLK</text>
<text x="94.6" y="50.3">GPIO15/RXD0</text>
<text x="39.4" y="55.3">GPIO27</text>
<text x="39.4" y="57.9">GPIO22</text>
<text x="100.9" y="57.9">GPIO23</text>
<text x="39.4" y="63">GPIO10/SPI0.MOSI</text>
<text x="39.4" y="65.5">GPIO9/SPI0.MISO</text>
<text x="100.9" y="65.5">GPIO25</text>
<text x="100.9" y="60.4">GPIO24</text>
<text x="39.4" y="68">GPIO11/SPI0.SCLK</text>
<text x="92.3" y="68">GPIO8/SPI0.CE0</text>
<text x="92.3" y="70.6">GPIO7/SPI0.CE1</text>
<text x="39.4" y="73.1">ID_SDA</text>
<text x="39.4" y="75.7">GPIO5</text>
<text x="101.5" y="73.1">ID_SCL</text>
<text x="39.4" y="78.2">GPIO6</text>
<text x="39.4" y="80.7">GPIO13/PWM1</text>
<text x="39.4" y="83.3">GPIO19/PCM.FS</text>
<text x="94.2" y="78.2">GPIO12/PWM0</text>
<text x="100.9" y="83.3">GPIO16</text>
<text x="39.4" y="85.8">GPIO26</text>
<text x="90.1" y="88.4">GPIO21/PCM.DOUT</text>
<text x="91.8" y="85.8">GPIO20/PCM.DIN</text>
</g>
</svg>
